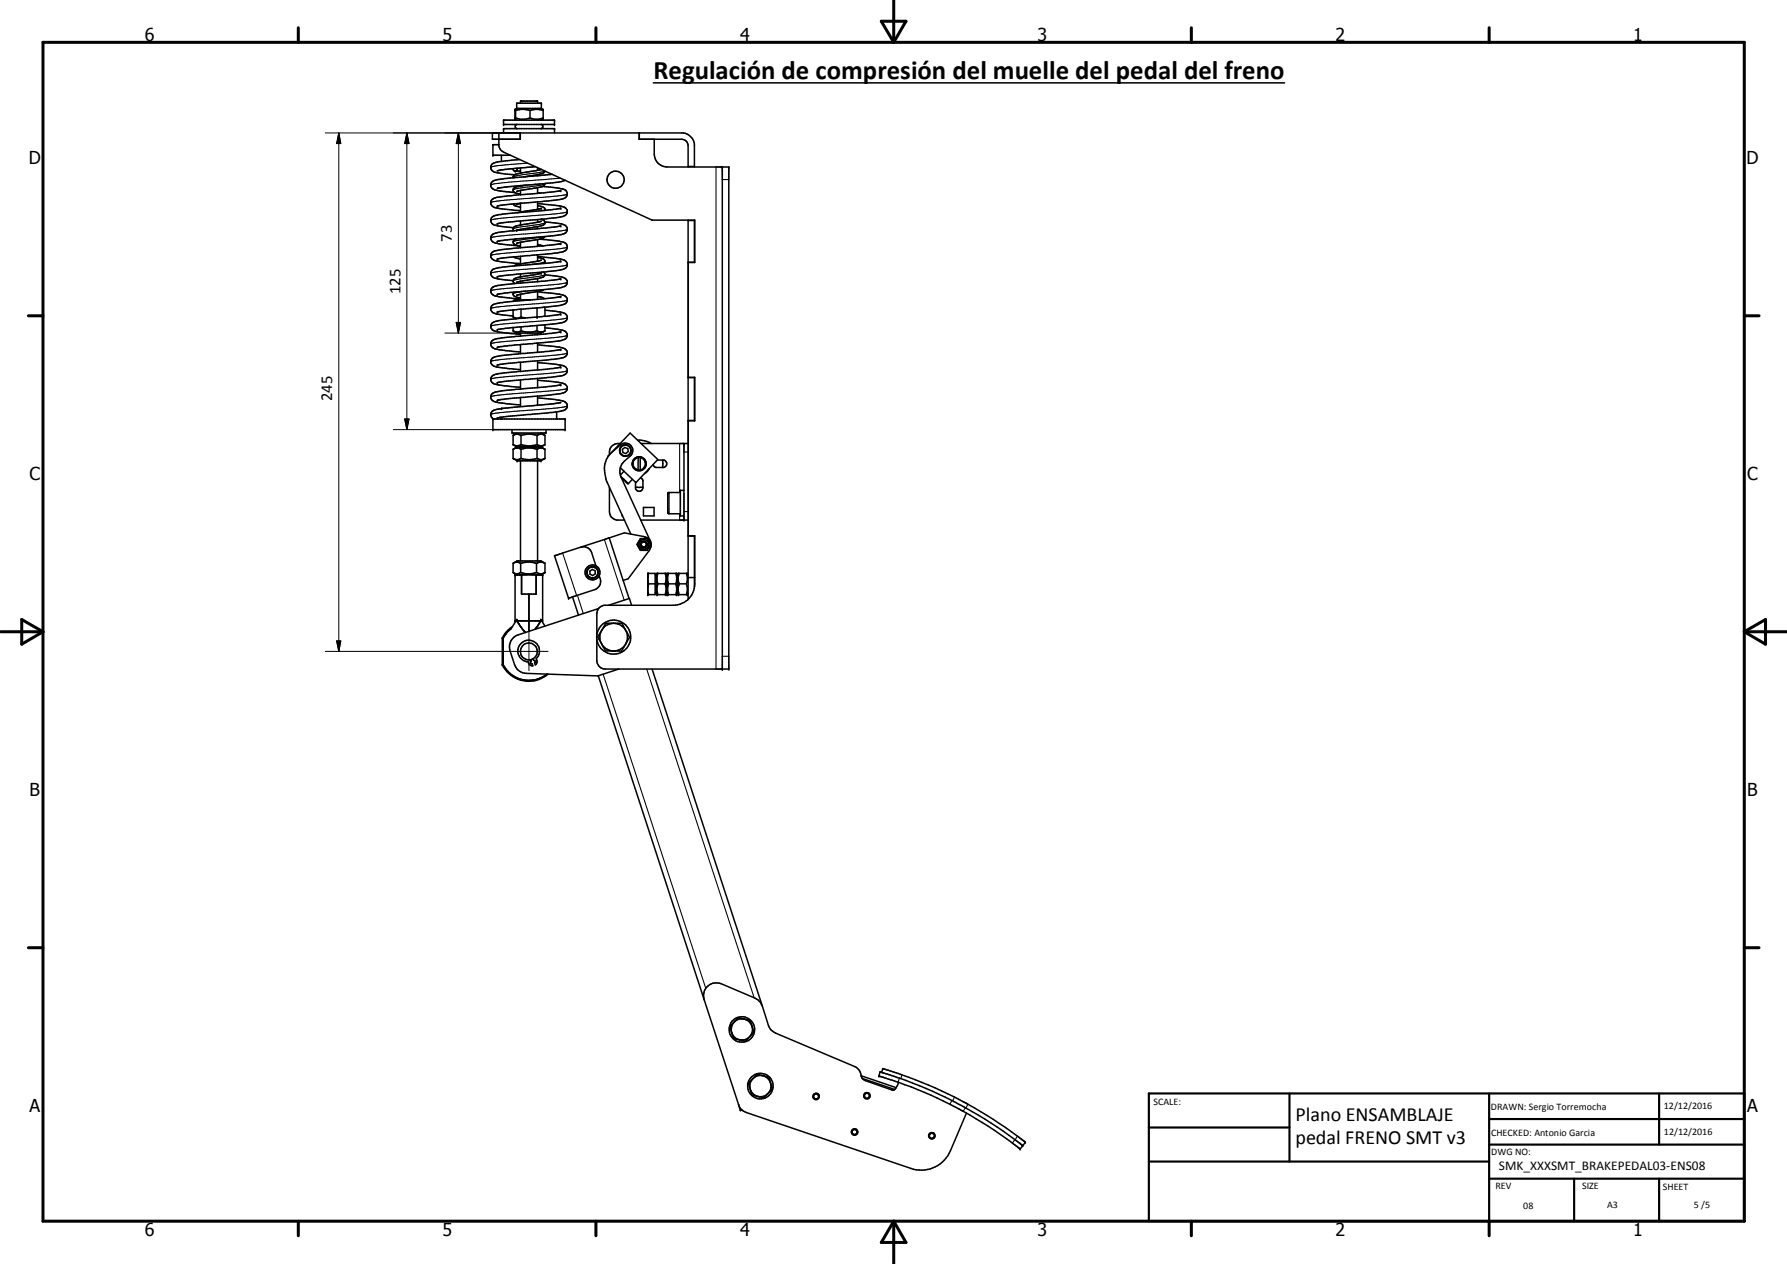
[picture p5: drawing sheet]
<svg xmlns="http://www.w3.org/2000/svg" width="420mm" height="297mm" viewBox="0 0 420 297" stroke-linecap="round" stroke-linejoin="round" font-family="sans-serif">
<g fill="none" stroke="#000" stroke-width=".35">
<path d="M153.6 19.5h148.4M117.3 31.2l.1 3.4a1.84 1.84 0 0 0 1 1.2l34.9 15.9h10.1v10l-1.6-.1M117.3 34h-1.4v2.5h4.1M117.9 36.5v1.4M117.9 37.9l-.4 .1a1.98 1.98 0 0 0-2.1 1.2 1.75 1.75 0 0 0 2.1 1.5l3.4 .4M118.4 31.2v-1h12v1M118.4 28.2h12v1.1h-12zM121.1 25.7l.1 2.2-.1 .1M121.1 25.7v2.3M121.1 25.8h.1M121.1 28l.4 .2M121.2 25.8h.1"/>
<path d="M121.2 26a5.4 5.4 0 0 1 3.4 0M121.2 27.7a4.7 4.7 0 0 0 3.4 0M121.5 29.3l-.4 .3 .1 .4 .3 .2M121.5 25.5v-1.2h5.8v1.2M121.5 25.5h5.8M121.5 25.5l-.4 .2M121.6 39.5l-.2 .6-.3 .1-.4-.2-.1-.4M122.2 37.5l-4.3 .4M122.3 31.2v1.5M122.3 31.2v1.5h-6.5v-1.5h44.9a3.1 3.1 0 0 1 2.6 2.6v5.4M122.4 24.3v-.6h4v.6M122.4 39.5v1.2"/>
<path d="M124.6 26a4.6 4.6 0 0 1 3.1 0M124.6 27.7a4 4 0 0 0 3.1 0M124.6 26v1.7M125.9 39.2l-7 .6-2 .3M126.4 39.4v.6M127.3 25.5l.4 .4v2l-.4 .3M127.3 39.8l-5.7 1.1a.81 .81 0 0 0-.9 .9M127.3 29.3l.3 .3-.3 .6M150.3 31.2v1.5h10a1.52 1.52 0 0 1 1.5 1.5v5M153.8 32.7v3.5a3 3 0 0 0 3 3h14.6v118h-29.4l-.4-.1a1.99 1.99 0 0 1-1.3-1.9v-4.8M161.8 39.1h1.5M169.8 39.2v118"/>
<path d="M117 44.2v.1M120.7 47.9a2.39 2.39 0 0 0 1.7 .8M120.7 53.5l-.1 .5 .2 .2M121.1 40.2h1.3M121.4 56.2a.75 .75 0 0 0-.7 .8 .75 .75 0 0 0 .9 .7l.8 .1M121.5 57.1v.1M121.5 57.1h.1M121.5 48h.1M122.4 43.6v.1M122.4 44.7v1.1M122.4 47.8v2M122.4 51.9v1"/>
<path d="M122.4 53.9v.2M122.4 56.9v1.3M122.4 44.7l-.9 .3M122.6 47.8l-1 .2M123.5 41.5l-6 .7a1.69 1.69 0 0 0-2.1 1.5 1.88 1.88 0 0 0 1.9 1.1l3.7 .5M123.5 41.5l-.4 .1M123.6 43.5l-1.8 .4a.98 .98 0 0 0-1.1 1.1l.4 .3 1.3 .3M126.4 56.3l-4.8 .8M126.4 41.1v.2M126.4 44.1v1.4M126.4 47.4v1.8M126.4 51.6v.6"/>
<path d="M126.4 53.3v.4M126.4 56.3v1.6M126.4 59.9v1.5M126.4 48.3l.3 .1a1.25 1.25 0 0 1 1.4 .8v.2M126.4 47.9l5.2 .5a1.54 1.54 0 0 1 1.7 1.8 3.7 3.7 0 0 1-3.1 1l-8.8 .8-4.5 .6M126.4 57.4l1.3 .4M126.4 45.3l.6 .1M126.9 56.2a18.6 18.6 0 0 1 6.1 1 1.18 1.18 0 0 1 .3 1.3 1.18 1.18 0 0 1-1.1 .7l-15.3 1.7M127.2 51.5l.6 .3a.75 .75 0 0 1 .2 .9 .75 .75 0 0 1-.8 .4l-5.7 1M127.2 52l-1.9 .5a11.2 11.2 0 0 0-4.6 1M127.2 52h.1M127.3 48.9l-5.7 1.1"/>
<path d="M127.6 43.8l4.2 .5a1.23 1.23 0 0 1 1.5 .8 1.23 1.23 0 0 1-.7 1.6l-3.7 .5-8.6 .8-3.4 .4M128.1 52.2l1.7 .1a5.7 5.7 0 0 1 3.2 .8 1.24 1.24 0 0 1 .2 1.3 1.24 1.24 0 0 1-1.2 .7l-13.1 1.3-2 .3M128.1 55.6l-.4 .4-1.3 .3M128.1 40.2a1.49 1.49 0 0 1-1.6 .8l-3 .5M128.1 43.1a1.31 1.31 0 0 1-1.4 .9l-4.3 .7M129.8 40.9l-6.3 .6M131.8 57.2l-.1 .1M131.9 48.9l-2.5 .4-11.3 1a5 5 0 0 0-2.6 .9 1.26 1.26 0 0 0 1.3 1.8l3.9 .5M131.9 44.8l-4.1 .5-9.6 .9a3.6 3.6 0 0 0-2.7 1 1.27 1.27 0 0 0 1.2 1.7l5.7 .6M131.9 53.1l-3.6 .5-8.4 .7-3.2 .4a1.25 1.25 0 0 0-1.3 1.4 1.25 1.25 0 0 0 1.5 1.1l5.4 .6M131.9 57.2l-4.1 .6-6.9 .5-3.6 .5a1.62 1.62 0 0 0-1.9 1.5 2.18 2.18 0 0 0 2.1 1.2l4.9 .5M132.9 42.3a26.5 26.5 0 0 1-6.6 1l-6.7 .6-2.7 .4"/>
<path d="M161.8 51.7v89.1M161.8 51.8h1.5M163.3 51.7v10M120.6 77l-3.7 .5M120.6 72.8v1.7M120.6 77v.8M120.6 74.5a1.76 1.76 0 0 0 1.9 0M120.6 74.5l.8 .4M120.6 77.8l1 .5h5.6l.9-.5M120.6 77.8a1.76 1.76 0 0 0 1.9 0M120.8 68.7l-.1 .2a.72 .72 0 0 0 .7 .9l1 .2M120.8 60.4l1.6 .5"/>
<path d="M121.4 74.9l-4.1 .5a2.23 2.23 0 0 0-1.9 1.1 1.66 1.66 0 0 0 1.8 1.5l5.2 .6M121.6 69.3l-.1 .1M122.4 60.2v1.8M122.4 64.4v.7M122.4 66.1v.4M122.4 69.1v1.4M122.4 78.3v.7M122.4 62l-1.5 .5M122.5 72.6v1.9M122.5 76.8v1M122.5 74.5l1.1 .2M122.5 77.8a6.7 6.7 0 0 0 3.8 0"/>
<path d="M122.5 72.6l-5.6 .7M124.7 70.5h-3.6l-.4 .3M126.3 72.3v2.2M126.3 76.5v1.3M126.3 77.8a1.76 1.76 0 0 0 1.8 0M126.3 74.5l-4.9 .4M126.4 60.5l.3 .1a1.07 1.07 0 0 1 1.4 1l-.2 .3M126.4 64.1v.3M126.4 65.4v.8M126.4 68.5v1.9M126.4 78.3v.4M126.4 60.3l5.2 .5a1.54 1.54 0 0 1 1.7 1.8 3.7 3.7 0 0 1-3.1 1.1l-8.8 .7-4.5 .6"/>
<path d="M126.4 68.6l4.9 .5a2.11 2.11 0 0 1 2.1 1.2 1.57 1.57 0 0 1-1.6 1.5l-3.9 .4M126.4 69.6l1.1 .3 .5 .3M127.2 61.1l-4.8 .9M127.2 61.1h.1M127.3 64.2l-5.6 1a.89 .89 0 0 0-.9 1.2l.3 .2M127.8 63.9a.7 .7 0 0 1 .3 .8 .7 .7 0 0 1-.7 .5l-5.9 1.1M127.8 68.1l-1 .4-5.3 .9M127.9 72.2l.2 .1v2M127.9 72.2l-5.4 .4M128.1 76.3v1.5M128.1 64.6l3.4 .4a1.68 1.68 0 0 1 1.9 1.5 2.25 2.25 0 0 1-2.4 1.2l-11.3 1-2.8 .5M128.1 72.9l3.1 .4a2.44 2.44 0 0 1 2.2 1.1 1.56 1.56 0 0 1-1.9 1.5l-10.9 1.1"/>
<path d="M128.1 77l3.4 .5a1.62 1.62 0 0 1 1.9 1.5 2.06 2.06 0 0 1-2.1 1.1l-11.6 1.1-2.8 .4M131.8 78h-.1M131.9 78l-2.3 .4-7.7 .6a16.4 16.4 0 0 0-6.2 1.1 1.18 1.18 0 0 0-.2 1.3 1.18 1.18 0 0 0 1.2 .6l5.7 .7M131.9 69.7l-2.8 .4-11.3 1a3.8 3.8 0 0 0-2.2 .8 1.3 1.3 0 0 0 1.1 1.9l3.9 .5M131.9 61.4l-2.8 .4-11.3 1.1a3.2 3.2 0 0 0-2.2 .8 1.34 1.34 0 0 0 1.4 1.8l3.6 .5M131.9 65.5l-3.6 .5-6.4 .5a22 22 0 0 0-6 1 1.19 1.19 0 0 0-.4 1.4 1.19 1.19 0 0 0 1.2 .7l5.7 .7M131.9 73.8l-5.6 .7M161.8 61.7v27h1.6v10.2h-1.6v27h1.6v11.3a5 5 0 0 1-5.1 5h-16.3a1.97 1.97 0 0 0-1.7 2v4.9M115.9 98.5h17v2.5h-17zM116.9 81.6v.1M117.9 96h.3M117.9 96h.1"/>
<path d="M117.9 98v.5M122.4 81v2.1M122.4 85.1v2.2M122.4 89.3v2.1M122.4 93.4v2.1M126.4 85.2l4.5 .4a2.92 2.92 0 0 1 2.4 1.1 1.38 1.38 0 0 1-1.5 1.6l-14.9 1.6M126.4 80.6v2.2M126.4 84.8v2.1M126.4 88.9v2.2M126.4 93.1v2.1M126.4 81.1l4.9 .4a2.11 2.11 0 0 1 2.1 1.2 1.57 1.57 0 0 1-1.6 1.5l-14.9 1.6M126.4 89.3l4.5 .5a2.92 2.92 0 0 1 2.4 1 1.38 1.38 0 0 1-1.5 1.7l-13.1 1.3-1.8 .3"/>
<path d="M126.4 93.5l4.9 .5a1.77 1.77 0 0 1 2.1 1.6 2.2 2.2 0 0 1-2.2 1.1l-14.3 1.5M130.9 96.8v1.7M131.8 86.3h-.1M131.9 90.4l-2.3 .4-6.6 .6a32.2 32.2 0 0 0-7 .9 1.19 1.19 0 0 0-.5 1.4 1.19 1.19 0 0 0 1.2 .8l5.7 .7M131.9 82.1l-2.7 .4-12.2 1.2a1.24 1.24 0 0 0-1.5 .9 1.24 1.24 0 0 0 .8 1.5l6.1 .8M131.9 86.3l-1.9 .3-7 .6a26.4 26.4 0 0 0-7 1 1.25 1.25 0 0 0-.4 1.5 1.25 1.25 0 0 0 1.4 .7l5.4 .6M131.9 94.6l-1.9 .3-7.5 .6a26.5 26.5 0 0 0-6.6 1 1.06 1.06 0 0 0-.5 1 1.06 1.06 0 0 0 .7 1M161.8 88.7h1.5M161.8 98.8h1.5M163.3 88.7v10.2M120.4 101v.8h8v-.8M120.6 102.3v2.2"/>
<path d="M120.6 105.6v2.1M120.6 107.7l1 .6h5.6l.9-.6M120.6 107.7a1.76 1.76 0 0 0 1.9 0M120.6 105.6a1.55 1.55 0 0 1 1.9 0M120.6 104.5a1.76 1.76 0 0 0 1.9 0M120.6 102.3a1.55 1.55 0 0 1 1.9 0M120.6 104.5l1 .5M121.6 105h5.6M121.6 105l-1 .6M121.6 101.8l-1 .5M122.4 108.3v23.5M122.5 107.7l1.9 .3 1.9-.3"/>
<path d="M122.5 105.6a5.8 5.8 0 0 1 3.8 0M122.5 102.3v2.2M122.5 105.6v2.1M122.5 104.5a6.7 6.7 0 0 0 3.8 0M122.5 102.3l1.4-.3 2.4 .3M126.3 107.7a1.76 1.76 0 0 0 1.8 0M126.3 105.6a1.55 1.55 0 0 1 1.8 0M126.3 102.3v2.2M126.3 105.6v2.1M126.3 104.5a1.76 1.76 0 0 0 1.8 0M126.3 102.3a1.55 1.55 0 0 1 1.8 0M126.4 108.3v23.5"/>
<path d="M127.2 105l.9 .6M127.2 101.8l.9 .5M128.1 102.3v2.2M128.1 105.6v2.1M128.1 104.5l-.9 .5M143 107.2l2.9-2.6a1.74 1.74 0 0 1 2.4 .1 1.74 1.74 0 0 1-.1 2.5 4 4 0 0 0-2.3 4.5l7 15.5M143 107.2h.1M143.1 107.1a6.4 6.4 0 0 0-.3 6.4l5.5 12M143.3 114.6v5.6a1.98 1.98 0 0 0 1.6 2h1.9M143.7 106.4l4.5-4.6 6.5 6.2-5.2 5.4-3.7-3.5M145.8 111.3h.1M145.8 104.2a2.19 2.19 0 0 0-2.5 2.7"/>
<path d="M146.1 112.2l1.5 1.5 1.1-1.1M146.3 105.6l.6-.4 .7 .2 .1 .7-.6 .5-.6-.3zM146.7 110.7l-.8 .9M148.8 109.5h-.1M149.4 114.5h1.8M149.8 110.5v.1M149.9 103.4l1.7 .2 1.6 .6M150 110.5a1.62 1.62 0 0 1-1.1-2.3 1.62 1.62 0 0 1 2.5-.4 1.62 1.62 0 0 1-.3 2.6l-.6 .1M150 110.4v.1M150 110.5h.5M150.1 107.4v.1M150.1 107.5l-.1 2.9"/>
<path d="M150.1 107.4l.7 .1 .7 .5M150.1 107.5a1.46 1.46 0 0 0-1.3 1.4 1.46 1.46 0 0 0 1.2 1.5M150.1 107.4a1.58 1.58 0 0 0-1.4 1.1 1.58 1.58 0 0 0 .5 1.7M150.5 107.6v2.9M150.5 107.6a1.43 1.43 0 0 1 1.3 1.4 1.43 1.43 0 0 1-1.3 1.4M150.6 107.4l-.1 .2M150.6 112.3l.6 .6v1.7a.88 .88 0 0 1-.8 .9 .88 .88 0 0 1-1-.7v-1.5M150.7 104.2h11.1M151.3 119.3h2.5v1.9h-2.5zM151.7 108.2a1.65 1.65 0 0 1-.3 2 1.65 1.65 0 0 1-2 .2M152.6 110.1l-.3 .6-.8 .6M154.6 108.1h1.5a.9 .9 0 0 1 .7 .9 .9 .9 0 0 1-.7 .9h-1.9l-.7-.7"/>
<path d="M155.8 108.1v1.8M160 115.7h-2.8l-.2 .2v4.7l3 .1M160.8 115.2h-.8v6h.8M160.8 104.2v18M120.7 132.3l.9-.5h5.6l.9 .6M120.7 134.6l.9 .5M122.4 132.4a6 6 0 0 1 3.7 0M122.4 132.4a1.48 1.48 0 0 0-1.8 0v2.1l.2 .1a1.38 1.38 0 0 0 1.6-.1M122.4 134.5a5.3 5.3 0 0 0 3.7 0M122.4 132.4v2.1M122.6 135.1v4.5h3.5v-4.5M124.4 139.6v8.8"/>
<path d="M126.1 132.4a1.82 1.82 0 0 1 2 0M126.1 134.5a1.63 1.63 0 0 0 2 0M126.1 132.4v2.1M128.1 134.5l-.9 .6M128.1 132.4v2.1M136.6 128.6a2.02 2.02 0 0 1 2.5 1.2l1 3.2M136.6 128.6l-6.2 2 3.3 10 .9-.3M138.7 134.2l.6-.4 .6 .3 .1 .7-.7 .5-.6-.4zM140.9 135.3a2.14 2.14 0 0 1-1 3.3l-5.3 1.7M143.2 126.4l3.6-1.2 4.4 .9a2.26 2.26 0 0 1 1.7 1.8M143.2 126.4l-6.6 2.2M143.2 126.4l4.7 14.2"/>
<path d="M146.3 121.1l.1 .1M150.6 126.6h1.6l.5 1a.41 .41 0 0 1 0 .7l-.5 1h-1.6l-.3-.5a1.01 1.01 0 0 1-.1-1.5zM150.6 128l.2 .4 .5 .3M150.7 122.2h11.1M151 127.3l-.3 .3v.7M151.3 127.2l-.2 .1M151.4 127.2a.75 .75 0 0 1 .6 1.1 .75 .75 0 0 1-1.3 .1M151.6 128.7h-.2M151.7 126.2a1.78 1.78 0 0 1 1.2 2.6M151.9 127.4a.72 .72 0 0 0-1.2 .2M151.9 127.5l.2 .3M152.1 128.1l-.3 .5"/>
<path d="M152.3 134.7h1.7v5h-1.7zM152.3 136.3l.2 .9M152.3 138.8l.2 .9M152.5 134.7l-.2 1M152.5 137.2l-.2 1M152.5 137.2h1.5M152.9 128l-.2 1.2-5 6.8-1.2 .4M154 135h.3M154 139.4h.3M154.3 135l.2-.3h2.1l.2 .3M154.3 139.4l.2 .3h2.1l.2-.3M154.3 135v4.4"/>
<path d="M154.7 137.2h1.7M154.7 137.2l-.2 1 .2 1.5M154.7 134.7l-.2 1 .2 1.5M156.4 134.7l.2 1-.2 1.5M156.4 137.2l.2 1-.2 1.5M156.8 135v4.4M156.8 135l.2-.3h2.1l.2 .3M156.8 139.4l.2 .3h2.1l.2-.3M157.2 137.2h1.7M157.2 137.2l-.2 1 .2 1.5M157.2 134.7l-.2 1 .2 1.5M158.9 134.7a3.7 3.7 0 0 1 0 2.5"/>
<path d="M158.9 137.2a3.9 3.9 0 0 1 0 2.5M159.3 135l.2-.3h2.1l.2 .3M159.3 139.4l.2 .3h2.1l.2-.3M159.3 135v4.4M159.7 137.2h1.7M159.7 137.2l-.2 1 .2 1.5M159.7 134.7l-.2 1 .2 1.5M161.4 134.7l.2 1-.2 1.5M161.4 137.2l.2 1-.2 1.5M161.8 126h1.5M161.8 135.7h1.6M163.3 125.9v12"/>
<path d="M118.1 149.9h.2M118.1 156.3h.2M118.1 149.9v6.4M118.1 156.3a7 7 0 0 0 10.8 2.1M118.3 149.9v6.4M118.3 156.3a6.8 6.8 0 0 0 10.3 2.1M120.4 147.3l-1.3 1.2-1 1.4M121.1 145.9h.3M121.1 145.9l.1 .2M121.2 146v.1M121.4 145.9l-.2 .1M121.5 145.9h5.7"/>
<path d="M121.5 145.6l-.1 .3M121.5 145.6v.3M121.5 145.9l2.1 2.7M121.5 145.6l-1.3 2.1a5.5 5.5 0 0 0-1.9 2.2M124.7 155.1l.2 .3-.2 .5 .4 .1 .2 .5-.8-.3-.3-.7a2.54 2.54 0 0 1-2.3-3.3 2.54 2.54 0 0 1 3.7-1.4 2.54 2.54 0 0 1 .5 4l.2 .8-.5 .7-.1-.6 .2-.3-.1-.1-.3-.1-.2-.4-.5 .3M127.2 145.6l.1 .3h.3v-10.8h-6.5v10.8M127.2 145.6l.9 1.5M127.2 145.6v.3M127.2 145.9l-1.4 2M134.6 140.3l1.4 4.2M140.7 158.8l24.9 76.1M140.7 143l-18.8 6.2a2.97 2.97 0 0 0-2 3.8l1.1 3.2a2.96 2.96 0 0 0 2.7 2l16.9 .6 4.9-1.6"/>
<path d="M141.3 151a3.5 3.5 0 0 1 .6-3.7l.5-.8h3.8l1.8 3.3-.9 1.6M141.3 150.9a3.3 3.3 0 0 0 3 2.1M141.3 151l1.1 2h1.9M143.1 142.2l4.9-1.6 .5 1.6M146.9 147.7a3.4 3.4 0 0 0-5.9 1.1l-.5 .9 .8 1.2M147.1 151.4l-1 1.6h-1.8M147.1 148.1l.3 .4M147.1 151.4l-.5 .7-.7 .5-1.6 .4M147.3 148.5a3.3 3.3 0 0 1-.2 2.9M153.3 157.2l25.9 79.2M165.6 234.9a3 3 0 0 1 .8-3.1 3 3 0 0 1 3.2-.6l7.9 3.4 .8 .4 .5 .6 .4 .8M165.6 234.9l8 24.6"/>
<path d="M179.2 236.4l1.5 4.6a2.99 2.99 0 0 0 1.7 1.8l18.6 7.9a2.69 2.69 0 0 1 1.5 2.3l.3 .5 .7 .5 6.4 2.2 .4-.1 .3-.4 .7-1.3M172 242.7l.2 .3M172.2 243v.3a.77 .77 0 0 0 1 .9l.3 .1M172.2 243l.4 .6 .9 .7M173.6 259.5l.5 1.5 .3-.1M173.6 259.5a2.69 2.69 0 0 0 1.9 2l38.7 13.1a7.5 7.5 0 0 0 9.3-4.2l3.7-8.8M176 243.9l-1 .4h-1.1M176 243.9l-.7 .8-1.8-.4M176.4 255.9l.4 1.4 1.4 .4M176.4 255.9l.3 .7 .5 .6 1 .5M176.5 243.4l-.5 .5M176.7 253.8l-.7 .8 .4 1.3"/>
<path d="M176.7 253.8l-.1 .3a2.26 2.26 0 0 0-.2 1.8M176.9 241.6l-.5-1.8-2.1-.5a.78 .78 0 0 0-1.2 .4 2.73 2.73 0 0 0-1.1 3M176.9 241.6l-.1 1.1-.3 .6M176.9 241.6a2.66 2.66 0 0 0-2.3-2.2 2.66 2.66 0 0 0-2.7 1.6l-.3 .3 .4 1.4M176.9 241.6l.3 1-.7 .8M176.9 253.5l-.2 .3M178.2 257.7h.4M179.4 252.8l-1.4-.3-1.1 1M179.4 252.8l1.4 .3 .2 1.1M179.4 252.8l1 .5 .6 .9M179.4 252.8h-1.1l-1.4 .7M181 254.2l.3 .6"/>
<path d="M181.3 254.8l.3 1.1-.5 .6-1.5 1.5-1-.3M181.3 254.9a2.49 2.49 0 0 1-2.7 2.8M202.5 252.8l8.2 2.8M202.8 253.4l7.6 2.6M207.3 252l-.4-.1-.2 1 6 2a95.8 95.8 0 0 1 12 5.3l1.7 .9a95.1 95.1 0 0 1 11.9 7.8l1.5 1.1M207.3 252a111.6 111.6 0 0 1 16.9 6.8M207.3 252l.3-.9 6 2.1 6.3 2.5 7.3 3.6a104.3 104.3 0 0 1 12.4 8l1.4 1.1M224.2 258.9l2.4 1.2a91.4 91.4 0 0 1 12.3 8l1.5 1.1M239.7 269.9h.1M239.8 270h.1M240.4 269.2h.1M240.5 269.2l-.7 .8"/>
<path d="M241 268.4h.1M241.1 268.4l-.6 .8"/>
<circle cx="144.7" cy="42.3" r="2"/>
<circle cx="147" cy="105.9" r="1.39"/>
<circle cx="139.3" cy="134.5" r="1.74"/>
<circle cx="139.3" cy="134.6" r="1.37"/>
<circle cx="151.4" cy="127.9" r="1.16"/>
<circle cx="151.4" cy="127.9" r=".6"/>
<circle cx="124.4" cy="153.1" r="1.99"/>
<circle cx="144.3" cy="149.7" r="4"/>
<circle cx="174.4" cy="241.9" r="2.99"/>
<circle cx="178.8" cy="255.2" r="2.99"/>
<circle cx="191.9" cy="257.7" r=".75"/>
<circle cx="191.9" cy="257.7" r=".6"/>
<circle cx="203.8" cy="257.5" r=".58"/>
<circle cx="203.8" cy="257.5" r=".77"/>
<circle cx="200.9" cy="266" r=".59"/>
<circle cx="200.9" cy="266" r=".74"/>
<circle cx="219.1" cy="266.9" r=".6"/>
<circle cx="219.1" cy="266.9" r=".76"/>
</g>
<g fill="#000">
<circle cx="115.9" cy="36.5" r=".18"/>
<circle cx="115.9" cy="34" r=".18"/>
<circle cx="118.4" cy="28.2" r=".18"/>
<circle cx="118.4" cy="30.2" r=".18"/>
<circle cx="118.4" cy="29.3" r=".18"/>
<circle cx="127.3" cy="25.5" r=".18"/>
<circle cx="127.3" cy="24.3" r=".18"/>
<circle cx="127.7" cy="25.7" r=".18"/>
<circle cx="130.4" cy="28.2" r=".18"/>
<circle cx="130.4" cy="30.2" r=".18"/>
<circle cx="130.4" cy="29.3" r=".18"/>
<circle cx="169.8" cy="39.2" r=".18"/>
<circle cx="171.4" cy="39.2" r=".18"/>
<circle cx="116.9" cy="56.7" r=".18"/>
<circle cx="116.9" cy="48.4" r=".18"/>
<circle cx="116.9" cy="52.6" r=".18"/>
<circle cx="121.1" cy="40.2" r=".18"/>
<circle cx="121.5" cy="54.1" r=".18"/>
<circle cx="127.3" cy="48.9" r=".18"/>
<circle cx="131.9" cy="53.1" r=".18"/>
<circle cx="131.9" cy="44.8" r=".18"/>
<circle cx="131.9" cy="48.9" r=".18"/>
<circle cx="131.9" cy="57.2" r=".18"/>
<circle cx="116.9" cy="69.2" r=".18"/>
<circle cx="116.9" cy="73.3" r=".18"/>
<circle cx="116.9" cy="77.5" r=".18"/>
<circle cx="116.9" cy="60.9" r=".18"/>
<circle cx="116.9" cy="65" r=".18"/>
<circle cx="121.1" cy="70.5" r=".18"/>
<circle cx="121.5" cy="66.3" r=".18"/>
<circle cx="121.6" cy="78.3" r=".18"/>
<circle cx="126.3" cy="74.5" r=".18"/>
<circle cx="127.2" cy="78.3" r=".18"/>
<circle cx="127.3" cy="64.2" r=".18"/>
<circle cx="131.9" cy="69.7" r=".18"/>
<circle cx="131.9" cy="65.5" r=".18"/>
<circle cx="131.9" cy="61.4" r=".18"/>
<circle cx="131.9" cy="78" r=".18"/>
<circle cx="131.9" cy="73.8" r=".18"/>
<circle cx="115.9" cy="98.5" r=".18"/>
<circle cx="116.9" cy="94.1" r=".18"/>
<circle cx="116.9" cy="98.2" r=".18"/>
<circle cx="116.9" cy="85.8" r=".18"/>
<circle cx="116.9" cy="89.9" r=".18"/>
<circle cx="117.9" cy="96" r=".18"/>
<circle cx="131.9" cy="82.1" r=".18"/>
<circle cx="131.9" cy="90.4" r=".18"/>
<circle cx="131.9" cy="86.3" r=".18"/>
<circle cx="132.9" cy="98.5" r=".18"/>
<circle cx="115.9" cy="101" r=".18"/>
<circle cx="121.6" cy="108.3" r=".18"/>
<circle cx="121.6" cy="105" r=".18"/>
<circle cx="127.2" cy="108.3" r=".18"/>
<circle cx="127.2" cy="105" r=".18"/>
<circle cx="132.9" cy="101" r=".18"/>
<circle cx="160" cy="115.2" r=".18"/>
<circle cx="121.1" cy="135.1" r=".18"/>
<circle cx="121.6" cy="131.8" r=".18"/>
<circle cx="127.2" cy="131.8" r=".18"/>
<circle cx="127.6" cy="135.1" r=".18"/>
<circle cx="152.3" cy="134.7" r=".18"/>
<circle cx="152.3" cy="139.7" r=".18"/>
<circle cx="154.3" cy="135" r=".18"/>
<circle cx="154.5" cy="134.7" r=".18"/>
<circle cx="154.5" cy="139.7" r=".18"/>
<circle cx="156.6" cy="139.7" r=".18"/>
<circle cx="156.6" cy="134.7" r=".18"/>
<circle cx="156.8" cy="135" r=".18"/>
<circle cx="157" cy="139.7" r=".18"/>
<circle cx="157" cy="134.7" r=".18"/>
<circle cx="159.1" cy="139.7" r=".18"/>
<circle cx="159.1" cy="134.7" r=".18"/>
<circle cx="159.3" cy="135" r=".18"/>
<circle cx="159.5" cy="134.7" r=".18"/>
<circle cx="159.5" cy="139.7" r=".18"/>
<circle cx="160.8" cy="122.2" r=".18"/>
<circle cx="161.6" cy="134.7" r=".18"/>
<circle cx="161.6" cy="139.7" r=".18"/>
<circle cx="121.1" cy="145.9" r=".18"/>
<circle cx="127.6" cy="145.9" r=".18"/>
<circle cx="133.7" cy="140.6" r=".18"/>
<circle cx="169.8" cy="157.2" r=".18"/>
<circle cx="171.4" cy="157.2" r=".18"/>
<circle cx="206.7" cy="252.9" r=".18"/>
<circle cx="207.5" cy="251.1" r=".18"/>
<circle cx="239.8" cy="270" r=".18"/>
<circle cx="240.4" cy="269.2" r=".18"/>
<circle cx="241.1" cy="268.4" r=".18"/>
</g>
<g fill="none" stroke="#000" stroke-width=".25">
<path d="M115.5 39.2l-.1 .1M124.1 38.4l-7 .5-1.5 .3-.2 .2M168.3 39.2v118M115.4 55.9h.1M115.4 47.6h.1M120.7 41.6l-.1 .1M120.7 41.5v.1M127.5 55.7l-5.5 .7-1.4 .5M128.1 40.2l-1.2 .3-5 .7-1.2 .3M128.1 43.2l-1.1 .4-1.9 .2a11.7 11.7 0 0 0-4.5 .9M128.1 52.3l-1.1 .4-5 .7-1.4 .4M128.1 49.3l-.3 .1"/>
<path d="M131.7 41.8l-12 1-3.6 .4-.7 .3M133.4 58h.1M133.4 53.9h.1M133.4 45.6h.1M133.4 49.7l-.9 .3-2.1 .3-13.2 1.1-1.6 .2-.2 .2M133.4 58a19.5 19.5 0 0 1-5.6 .8l-7.7 .6a13.5 13.5 0 0 0-4.7 .7M133.4 49.7h.1M133.4 53.9l-.7 .2-2.6 .4-9.9 .7a15.7 15.7 0 0 0-4.8 .7M133.4 45.6a18.7 18.7 0 0 1-5.6 .8l-9.1 .6-2.6 .4-.7 .2M169.8 42.2h1.6M115.4 68.4h.1M115.4 64.2v.1"/>
<path d="M115.4 72.5v.1M115.4 68.3h.1M120.6 69v.1M123.5 68.5l-1.9 .2-1 .3M128.1 64.5l-1.1 .4-5 .7-1.4 .4M128.1 61.5l-1 .3-2.6 .4M133.3 62.2v.1M133.4 78.8h.1M133.4 70.5h.1M133.4 66.3h.1M133.4 74.6a11.4 11.4 0 0 1-4.4 .7l-9.6 .8a10.3 10.3 0 0 0-4 .6M133.4 78.8l-1.1 .3-2.2 .3-12.1 .9-1.9 .3-.7 .3"/>
<path d="M133.4 62.1a12.5 12.5 0 0 1-4.8 .8l-10.2 .8-3 .5M133.4 70.5a37.6 37.6 0 0 1-7.7 .9l-5.5 .4a15.7 15.7 0 0 0-4.8 .7M133.4 66.3l-2.1 .5-13.3 1.1-1.9 .2-.7 .3M115.4 93.3h.1M133.3 91.3l-3.2 .5-12.1 1-1.9 .2-.7 .3M133.3 91.3h.1M133.4 91.2h.1M133.4 82.9h.1M133.4 82.9a37.6 37.6 0 0 1-7.7 1l-7.7 .6-2.1 .3-.5 .2M133.4 87.1l-.9 .3-2.4 .3-12.4 .9-1.8 .3-.5 .3M133.4 95.4l-2.3 .5-13.4 1-1.8 .3-.5 .3M133.4 95.4h.1"/>
<path d="M133.4 91.2l-.1 .1M146 111.9l1.8 1.7M157.3 115.7h.1M157.3 115.7v5M159.8 104.2v11.5M160.8 106.2h1M132.3 130l3.3 10M135.8 139.9l1.3 4.3M142.1 126.8l4.7 14.2M159.8 120.7v1.5M160.8 120.2h1M141.8 158.4l24.1 73.8"/>
<path d="M152 157.2l25.3 77.3M169.8 154.2h1.6M211.5 253.4l-.4 .9M212.1 252.6l-.3 .9M223.8 258.6l-.5 .9M224.2 258.8v.1M224.4 257.8l-.4 .9M227.6 259.5l-.5 .9M227 260.3l-.5 .9M238.6 267.8l-.6 .8M239.2 267l-.5 .8"/>
<circle cx="147" cy="105.9" r="1.23"/>
<circle cx="139.3" cy="134.5" r="1.23"/>
</g>
<g fill="none" stroke="#000" stroke-width=".71">
<path d="M10.1 9.9h400v277.1h-400zM70.1 6.5v3.4M140.1 6.5v3.4M207.2 5h5.8l-2.9 4.9zM210.1 0v9.9M280.1 6.5v3.4M350.1 6.5v3.4M6.7 74.2h3.4M410.1 74.2h3.5M.1 148.5h10M5.1 145.6l5 2.9-5 2.9zM410.1 148.5h10"/>
<path d="M410.1 148.5l5-2.9v5.8zM6.7 222.7h3.4M410.1 222.7h3.5M70.1 287v3.4M140.1 287v3.4M210.1 287v10M210.1 287l2.9 5h-5.8zM280.1 287v3.4M350.1 287v3.4"/>
</g>
<path d="M270.1 257h140v30h-140zM303.2 257v16M350.1 257v30M390.1 257v12M270.1 265h33.1M270.1 273h80M350.1 277h60M350.1 269h60M350.1 263h60M370.1 277v10M390.1 277v10" fill="none" stroke="#000" stroke-width=".51"/>
<g fill="none" stroke="#000" stroke-width=".24">
<path d="M76.5 31.2h45.8M79.7 31.2l.4 2.5h-.9zM79.7 31.2v121.9M95.7 31.2l.5 2.5h-1zM95.7 31.2v69.8M107.8 31.2l.5 2.5h-1zM107.8 31.2v47.1M104.6 78.3h17M107.3 75.8h1l-.5 2.5zM95.2 98.5h1l-.5 2.5zM92.5 101h23.4M76.5 153.1h52.4"/>
<path d="M79.2 150.6h.9l-.4 2.5zM124.4 148.6v9"/>
</g>
<path d="M79.7 31.2l.4 2.5h-.9zM95.7 31.2l.5 2.5h-1zM107.8 31.2l.5 2.5h-1zM107.3 75.8h1l-.5 2.5zM95.2 98.5h1l-.5 2.5zM79.2 150.6h.9l-.4 2.5z" fill="#000"/>
<text font-size="6.3" x="153.7" y="18.6">Regulación de compresión del muelle del pedal del freno</text>
<g font-size="4.7">
<text x="304.6" y="263.5">Plano ENSAMBLAJE</text>
<text x="304.6" y="268.9">pedal FRENO SMT v3</text>
</g>
<g font-size="4.2">
<text x="34" y="9.6">6</text>
<text x="104" y="9.6">5</text>
<text x="174" y="9.6">4</text>
<text x="244" y="9.6">3</text>
<text x="314" y="9.6">2</text>
<text x="384" y="9.6">1</text>
<text x="6.8" y="38.7">D</text>
<text x="410.6" y="38.7">D</text>
<text x="7" y="112.9">C</text>
<text x="410.8" y="112.9">C</text>
<text x="7" y="187.1">B</text>
<text x="410.8" y="187.1">B</text>
<text x="7" y="261.4">A</text>
<text x="410.8" y="261.4">A</text>
<text x="34" y="290.4">6</text>
<text x="104" y="290.4">5</text>
<text x="174" y="290.4">4</text>
<text x="244" y="290.4">3</text>
<text x="314" y="290.4">2</text>
<text x="384" y="290.4">1</text>
</g>
<g font-size="3.9">
<text x="106.2" y="56.8" transform="rotate(-90 106.2 56.8)">73</text>
<text x="94.1" y="69.1" transform="rotate(-90 94.1 69.1)">125</text>
<text x="78.1" y="94.3" transform="rotate(-90 78.1 94.3)">245</text>
</g>
<text font-size="3.1" x="352.4" y="275">SMK_XXXSMT_BRAKEPEDAL03-ENS08</text>
<g font-size="2.4">
<text x="271.2" y="259.7">SCALE:</text>
<text x="350.6" y="260.8">DRAWN: Sergio Torremocha</text>
<text x="391.2" y="260.6">12/12/2016</text>
<text x="350.6" y="267">CHECKED: Antonio Garcia</text>
<text x="391.2" y="266.7">12/12/2016</text>
<text x="350.6" y="271.4">DWG NO:</text>
<text x="351.6" y="279.3">REV</text>
<text x="372" y="279.4">SIZE</text>
<text x="391" y="279.6">SHEET</text>
<text x="358.1" y="284.1">08</text>
<text x="377.9" y="283.8">A3</text>
<text x="398.3" y="283.8">5 /5</text>
</g>
</svg>
